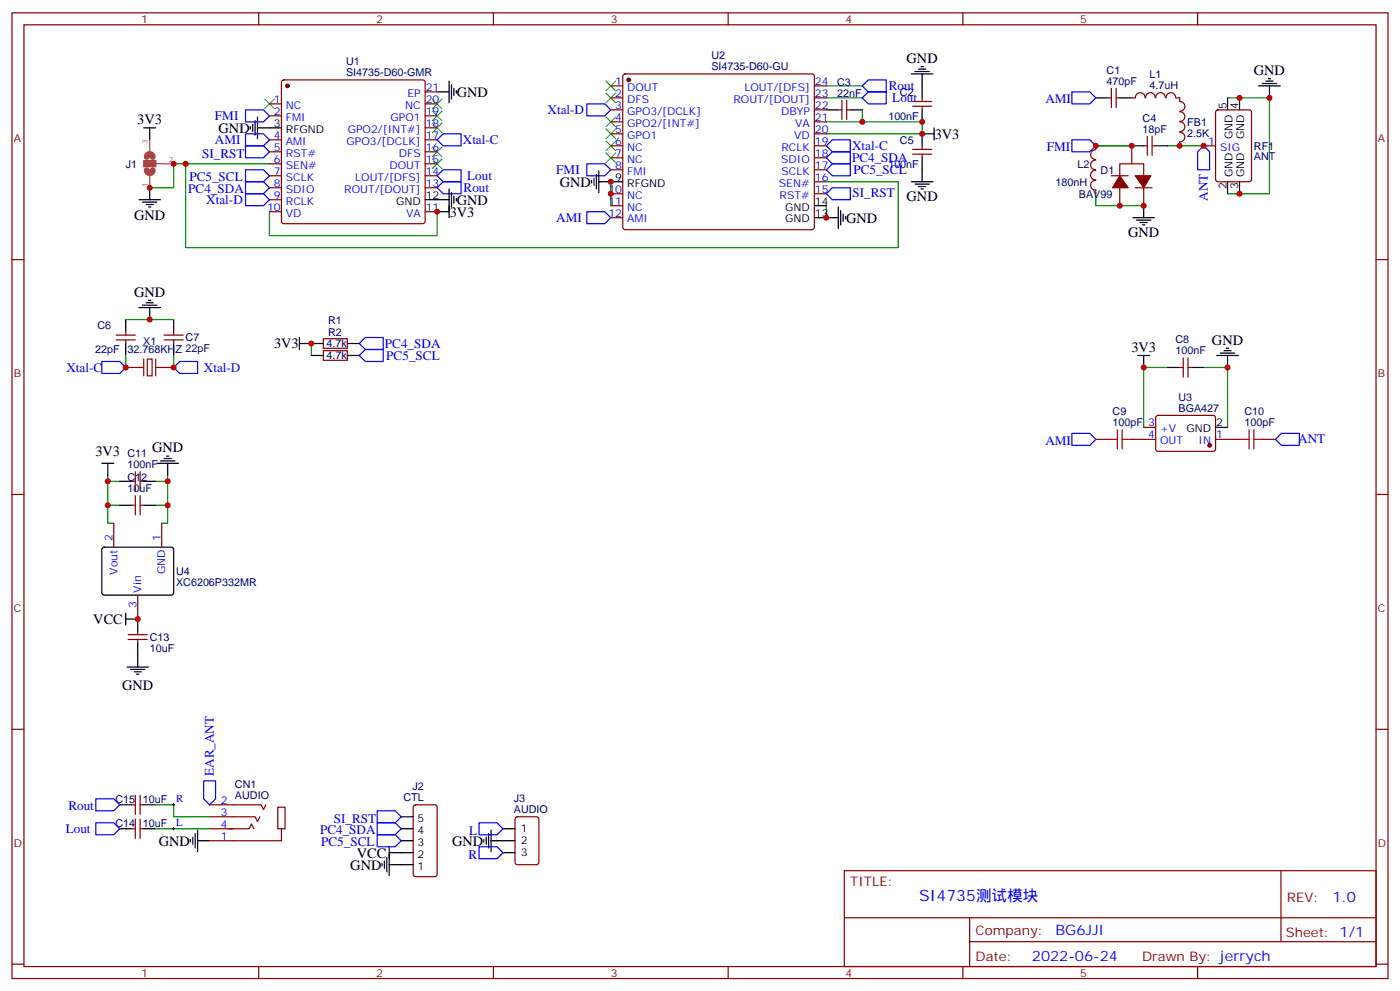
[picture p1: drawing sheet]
<svg xmlns="http://www.w3.org/2000/svg" width="412mm" height="292mm" viewBox="0 0 412 292" stroke-linecap="round" stroke-linejoin="round" font-family="sans-serif">
<g fill="none" stroke="#870000" stroke-width=".35">
<path d="M3.5 3.8h405.4v284.3h-405.4zM7.1 7.3h398.2v277.3h-398.2zM76.2 3.8v3.5M145.3 3.8v3.5M214.5 3.8v3.5M283.6 3.8v3.5M352.8 3.8v3.5M79.4 30.6h3.5M79.4 34.1h3.5M83.1 23.7l.5-.2h40.9l.5 .2 .2 .5v41l-.2 .5-.5 .2h-40.9l-.5-.3-.2-.4v-41zM125.2 30.6h3.6M125.2 34.1h3.6"/>
<path d="M125.2 37.6h3.6M125.2 27.1h3.6M179.9 28.8h3.5M179.9 32.3h3.5M179.9 25.3h3.5M179.9 35.9h3.5M179.9 39.4h3.5M183.7 22l.4-.2h55.1l.5 .2 .2 .5v44.4l-.2 .5-.5 .2h-55.1l-.4-.2-.3-.5v-44.4zM239.9 28.8h3.5M239.9 32.3h3.5M239.9 25.3h3.5M239.9 35.9h3.5"/>
<path d="M239.9 39.4h3.5M246.9 32.3h1.1M248 29.5v5.7M249.4 29.5v5.7M249.4 32.3h1.1M268.8 31.3h5.7M268.8 29.9h5.7M271.6 28.8v1.1M271.6 31.3v1M326.3 28.8h1.1M327.4 26v5.6M328.8 26v5.6"/>
<path d="M328.8 28.8h1M333.4 28.8h1M334.5 28.8a1.41 1.41 0 0 1 1.4-1.5 1.41 1.41 0 0 1 1.4 1.5M337.5 28.8a1.41 1.41 0 0 1 1.4-1.5 1.41 1.41 0 0 1 1.4 1.5M340.5 28.8a1.41 1.41 0 0 1 1.4-1.5 1.41 1.41 0 0 1 1.4 1.5M343.5 28.8a1.41 1.41 0 0 1 1.4-1.5 1.41 1.41 0 0 1 1.4 1.5M346.4 28.8h1.1v1.1a1.41 1.41 0 0 1 1.5 1.4 1.41 1.41 0 0 1-1.5 1.4M347.5 38.9a1.41 1.41 0 0 1 1.5 1.5 1.41 1.41 0 0 1-1.5 1.4M347.5 32.9a1.41 1.41 0 0 1 1.5 1.4 1.41 1.41 0 0 1-1.5 1.4M347.5 35.9a1.41 1.41 0 0 1 1.5 1.4 1.41 1.41 0 0 1-1.5 1.4M358.3 32.6l.5-.3h9.1l.7 .5 .1 20-.5 .7h-9.4l-.7-.4v-20zM79.4 41.2h3.5"/>
<path d="M79.4 44.7h3.5M79.4 48.2h3.5M79.4 51.8h3.5M79.4 55.3h3.5M79.4 58.8h3.5M125.2 41.2h3.6M125.2 44.7h3.6M125.2 48.2h3.6M125.2 51.8h3.6M125.2 55.3h3.6M179.9 42.9h3.5M179.9 46.5h3.5"/>
<path d="M179.9 50h3.5M179.9 57h3.5M239.9 42.9h3.5M239.9 46.5h3.5M239.9 50h3.5M239.9 57h3.5M239.9 53.5h3.5M268.8 45.4h5.7M268.8 44h5.7M271.6 42.9v1.1M271.6 45.4v1.1M322.8 50.1a1.41 1.41 0 0 0-1.5 1.4 1.41 1.41 0 0 0 1.5 1.5"/>
<path d="M322.8 47.2a1.41 1.41 0 0 0-1.5 1.4 1.41 1.41 0 0 0 1.5 1.4M322.8 53.1a1.41 1.41 0 0 0-1.5 1.4 1.41 1.41 0 0 0 1.5 1.4v1.1M322.8 44.1a1.41 1.41 0 0 0-1.5 1.4 1.41 1.41 0 0 0 1.5 1.4M322.8 42.9v1.1M327.4 51.8h4.9M329.8 55.3v5.3M333.4 42.9v5.3M334.4 55.3h5M336.9 51.8v-3.6h-7.1v3.9M336.9 42.9h1.1M336.9 55.3v5.3M338 40.1v5.7"/>
<path d="M339.4 42.9h1M339.4 40.1v5.7M347.5 41.9v1M354.5 42.9h3.6M3.5 76.4h3.6M79.4 62.3h3.5M125.2 62.3h3.6M179.9 60.6h3.5M179.9 64.1h3.5M405.3 76.4h3.6M34.2 98.7h5.7M37 97.6v1.1"/>
<path d="M48.3 98.7h5.7M51.2 97.6v1.1M95.2 99.7h7.1v2.9h-7.1zM34.2 100.1h5.7M37 100.1v1M37 108.2h5.3M43.4 105.7h1.4v5h-1.4zM45.9 108.2h5.3M48.3 100.1h5.7M51.2 100.1v1M95.2 103.3h7.1v2.8h-7.1zM347.5 108.2h1"/>
<path d="M348.5 105.4v5.6M350 105.4v5.6M350 108.2h1M39.9 138.9v5.6M41.3 138.9v5.6M322.8 129.4h3.5M333.4 129.4h7M336.9 125.8h3.5M340.7 122.5l.4-.2 16.5 .1 .5 .6-.1 9.5-.6 .4-16.5-.1-.5-.6v-9.2zM358.1 129.4h7M372.2 129.4h3.5M3.5 145.6h3.6"/>
<path d="M33.5 154.1v7M38.8 141.7h1.1M38.8 148.8h1.1M39.9 145.9v5.7M41.3 145.9v5.7M41.3 141.7h1M41.3 148.8h1M47.6 154.1v7M405.3 145.6h3.6M40.6 175.2v7.1M37.7 186.9h5.7M37.7 188.3h5.7"/>
<path d="M40.6 185.8v1.1M40.6 188.3v1M3.5 214.7h3.6M405.3 214.7h3.6M38.8 237h1.1M39.9 234.1v5.7M41.3 234.1v5.7M41.3 237h1M61.7 237h15.2l.7 1.4 .7-1.4M81.8 237.7h2.2v6.3h-2.2zM121.9 237.2l.5-.2h5.7l.6 .4 .1 20-.5 .7h-5.9l-.6-.4-.1-20zM38.8 244h1.1"/>
<path d="M39.9 241.2v5.6M41.3 241.2v5.6M41.3 244h1M61.7 240.5h13.4l.7 1.4 .8-1.4M61.7 244h7.1M67.4 244h6l.7-1.4 .7 1.4M82.9 244v3.5h-21.2M151.9 240.7l.5-.2h5.6l.7 .4v13l-.4 .6-5.9 .1-.7-.5v-12.9zM248.7 256.4h156.6v28.2h-156.6zM377.3 256.4v20.9M248.7 270.2h156.5M285.6 277.3h119.6"/>
<path d="M285.6 270.2v14.1M3.5 283.9h3.6M76.2 284.6v3.5M145.3 284.6v3.5M214.5 284.6v3.5M283.6 284.6v3.5M352.8 284.6v3.5M405.3 283.9h3.6"/>
</g>
<g fill="none" stroke="#3c3" stroke-width=".35">
<path d="M78 29.2l2.8 2.8M80.8 29.2l-2.8 2.8M127.4 36.2l2.8 2.9M127.4 32.7l2.8 2.8M127.4 29.2l2.8 2.8M130.2 36.2l-2.8 2.9M130.2 32.7l-2.8 2.8M130.2 29.2l-2.8 2.8M178.5 27.4l2.8 2.8M178.5 23.9l2.8 2.8M178.5 38l2.8 2.8M178.5 34.5l2.8 2.8"/>
<path d="M181.3 27.4l-2.8 2.8M181.3 23.9l-2.8 2.8M181.3 38l-2.8 2.8M181.3 34.5l-2.8 2.8M127.4 46.8l2.8 2.8M127.4 43.3l2.8 2.8M130.2 46.8l-2.8 2.8M130.2 43.3l-2.8 2.8M178.5 45l2.8 2.9M178.5 41.5l2.8 2.8M181.3 45l-2.8 2.9M181.3 41.5l-2.8 2.8"/>
</g>
<g fill="none" stroke="#00f" stroke-width=".35">
<path d="M72.3 39.4h5.3l1.8 1.8-1.8 1.7h-5.3zM72.3 32.3h5.3l1.8 1.8-1.8 1.8h-5.3zM130.5 39.4h5.3v3.5h-5.3l-1.7-1.7zM172.9 30.6h5.3l1.7 1.7-1.7 1.8h-5.3zM254 28.8l1.8-1.7h5.3v3.5h-5.3zM255.8 23.5h5.3v3.6h-5.3l-1.8-1.8zM315.7 27.1h5.3l1.8 1.7-1.8 1.8h-5.3zM72.3 53.5h5.3l1.8 1.8-1.8 1.7h-5.3zM72.3 50h5.3l1.8 1.8-1.8 1.7h-5.3zM72.3 42.9h5.3l1.8 1.8-1.8 1.8h-5.3zM72.3 57h5.3l1.8 1.8-1.8 1.8h-5.3zM128.8 51.8l1.7-1.8h5.3v3.5h-5.3z"/>
<path d="M128.8 55.3l1.7-1.8h5.3v3.5h-5.3zM172.9 48.2h5.3l1.7 1.8-1.7 1.8h-5.3zM243.4 42.9l1.8-1.7h5.3v3.5h-5.3zM243.4 46.5l1.8-1.8h5.3v3.5h-5.3zM243.4 50l1.8-1.8h5.3v3.6h-5.3zM243.4 57l1.8-1.7h5.3v3.5h-5.3zM315.7 41.2h5.3l1.8 1.7-1.8 1.8h-5.3zM354.5 42.9l1.8 1.8v5.3h-3.5v-5.3zM172.9 62.3h5.3l1.7 1.8-1.7 1.8h-5.3zM30 106.4h5.3l1.7 1.8-1.7 1.8h-5.3zM52.9 106.4h5.3v3.6h-5.3l-1.7-1.8zM105.8 104.7l1.8-1.8h5.3v3.5h-5.3z"/>
<path d="M105.8 101.1l1.8-1.7h5.3v3.5h-5.3zM315.7 127.6h5.3l1.8 1.8-1.8 1.7h-5.3zM377.5 127.6h5.3v3.5h-5.3l-1.8-1.7zM28.2 235.2h5.3l1.8 1.8-1.8 1.7h-5.3zM60 229.9h3.5v5.3l-1.8 1.8-1.7-1.8zM111.1 238.7h5.3l1.8 1.8-1.8 1.8h-5.3zM28.2 242.3h5.3l1.8 1.7-1.8 1.8h-5.3zM111.1 245.8h5.3l1.8 1.7-1.8 1.8h-5.3zM111.1 242.3h5.3l1.8 1.7-1.8 1.8h-5.3zM141.1 242.3h5.3l1.8 1.7-1.8 1.8h-5.3zM141.1 249.3h5.3l1.8 1.8-1.8 1.7h-5.3z"/>
</g>
<g fill="none" stroke="#000" stroke-width=".35">
<path d="M271.3 19.6h.7M42.3 37.6h3.6M44.1 37.6v3.6M73.7 37.3v.7M74.4 36.6v2.1M75.1 35.5v4.3M75.8 37.6h7.1M75.8 34.5v6.3M128.8 27.1h3.5M132.3 23.9v6.3M133 24.9v4.3M133.7 26v2.1"/>
<path d="M134.4 26.7v.7M243.4 32.3h3.5M250.5 32.3h3.5M268.5 21.8h6.3M269.5 21.1h4.3M270.6 20.4h2.1M271.6 21.8v7M271.6 32.3v3.6M275.2 39.4h-3.6v3.5M275.2 37.6v3.6M322.8 28.8h3.5M329.8 28.8h3.6"/>
<path d="M361.6 28.8v3.5M365.1 28.8v3.5M370.8 25.3h6.3M371.8 24.6h4.3M372.9 23.9h2.1M373.6 23.2h.7M373.9 25.3v3.5M40.9 58.8h6.4M42 59.5h4.2M44.1 55.3v3.5M125.2 58.8h7.1M132.3 55.6v8.5"/>
<path d="M133 56.7v4.2M133.7 57.7v2.2M134.4 58.5v.7M174.3 53.2v.7M175 52.5v2.1M175.7 51.4v4.2M176.4 53.5h7M176.4 50.3v6.4M268.5 53.5h6.3M269.5 54.2h4.3M270.6 54.9h2.1M271.3 55.6h.7"/>
<path d="M271.6 46.5v7M333.4 42.9h3.5M340.4 42.9h3.6M361.6 53.5v3.5M365.1 53.5v3.5M43 60.2h2.2M43.7 60.9h.7M128.8 62.3h3.5M239.9 64.1h7M239.9 60.6h3.5M246.9 60.9v6.4M247.6 62v4.2"/>
<path d="M248.4 63v2.2M249.1 63.7v.8M333.7 64.1h6.4M334.8 64.8h4.2M335.8 65.5h2.2M336.5 66.2h.8M336.9 60.6v3.5M37 94.1v3.5M40.9 90.6h6.4M42 89.9h4.2M43 89.1h2.2M43.7 88.4h.7"/>
<path d="M44.1 90.6v3.5M51.2 94.1v3.5M88.2 99.4v3.5M37 101.1v3.6M51.2 101.1v3.6M88.2 101.1h7M91.7 104.7h3.5M102.3 104.7h3.5M102.3 101.1h3.5M335.1 104.7h3.6M336.9 104.7v3.5M344 108.2h3.5"/>
<path d="M351 108.2h3.5M358.4 104.7h6.4M359.5 104h4.2M360.5 103.3h2.2M361.2 102.6h.7M361.6 104.7v3.5M30 136.4h3.5M31.7 136.4v3.5M46.2 136.4h6.4M47.3 135.7h4.2M48.3 135h2.1M49 134.3h.7"/>
<path d="M49.4 136.4v3.5M358.1 125.8h3.5M35.3 141.7h3.5M35.3 148.8h3.5M42.3 141.7h3.6M42.3 148.8h3.6M30.2 161.3l.5-.2 20 .1 .5 .6-.1 13-.7 .4h-20l-.4-.7v-12.7zM37 180.5v3.5M37 182.3h3.6v3.5M37.4 196.4h6.3M38.5 197.1h4.2M39.5 197.8h2.1"/>
<path d="M40.2 198.5h.7M40.6 189.3v7.1M35.3 237h3.5M42.3 237h3.6M35.3 244h3.5M42.3 244h3.6M56.1 247.2v.7M56.8 246.5v2.1M57.5 245.4v4.3M58.2 247.5h3.5M58.2 244.4v6.3M112.5 254.2v.8"/>
<path d="M113.2 253.5v2.2M113.9 252.5v4.2M114.7 251.1h7M114.7 249.3v8.5M114.7 254.6h7M118.2 247.5h3.5M118.2 244h3.5M118.2 240.5h3.5M142.5 247.2v.7M143.2 246.5v2.1M143.9 245.4v4.3M144.6 247.5h7.1"/>
<path d="M144.6 244.4v6.3M148.2 251.1h3.5M148.2 244h3.5"/>
</g>
<g fill="none" stroke="#008700" stroke-width=".35">
<path d="M243.4 35.9h28.2v3.5h-28.2M243.4 28.8h10.6M243.4 25.3h10.6M254 32.3v3.6M361.6 28.8h12.3v28.2h-12.3M54.7 48.2v24.7h209.9v-19.4h-21.2M79.4 48.2h-28.2v7.1h-7.1M179.9 53.5v7.1M322.8 57v3.6h14.1M322.8 42.9h10.6M344 42.9h10.5M79.4 62.3v7.1h49.4v-7.1"/>
<path d="M243.4 60.6v3.5M37 94.1h14.2M37 104.7v3.5M51.2 104.7v3.5M91.7 101.1v3.6M344 108.2h-7.1v17.6M354.5 108.2h7.1v17.6M31.7 139.9v14.2h1.8M49.4 139.9v14.2h-1.8M31.7 148.8h3.6M31.7 141.7h3.6M45.9 148.8h3.5"/>
<path d="M45.9 141.7h3.5M45.9 237h5.3v3.5h10.5M45.9 244h15.8"/>
</g>
<path d="M43.2 46.2a.88 .88 0 0 1 .9-.9 .88 .88 0 0 1 .9 .9M43.2 50.1a.88 .88 0 0 0 .9 .9 .88 .88 0 0 0 .9-.9" fill="none" stroke="#a64a4a" stroke-width="1.8"/>
<path d="M42.3 47.3h3.6v1.8h-3.6zM44.1 41.2v3.4M44.1 51.8v3.5M45.9 48.2h1.7M47.7 48.2h3.5" fill="none" stroke="#a64a4a" stroke-width=".35"/>
<path d="M42.3 47.3h3.6v1.8h-3.6z" fill="#a64a4a" stroke="#a64a4a" stroke-width=".29"/>
<g fill="#870000" stroke="#870000" stroke-width=".35">
<path d="M329.8 51.8l2.5 3.5h-4.6z"/>
<path d="M334.4 51.8h4.6l-2.1 3.5z"/>
<circle cx="84.7" cy="25.3" r=".53"/>
<circle cx="356.3" cy="131.1" r=".53"/>
<circle cx="185.2" cy="23.5" r=".53"/>
</g>
<path d="M326.3 129.4h2.8M329.1 126.5v5.7M330.6 129.4h2.8M330.6 126.5v5.7M365.1 129.4h2.8M367.9 126.5v5.7M369.4 129.4h2.8M369.4 126.5v5.7" fill="none" stroke="#a10000" stroke-width=".35"/>
<path d="M42.3 105.7v5M45.9 105.7v5" fill="none" stroke="#871200" stroke-width=".35"/>
<path d="M50.8 237h.7M51.2 236.6v.7M50.8 244h.7M51.2 243.7v.7" fill="none" stroke="#000" stroke-width=".29"/>
<g fill="#c00">
<circle cx="128.8" cy="62.3" r=".88"/>
<circle cx="254" cy="35.9" r=".88"/>
<circle cx="271.6" cy="35.9" r=".88"/>
<circle cx="179.9" cy="57" r=".88"/>
<circle cx="179.9" cy="53.5" r=".88"/>
<circle cx="271.6" cy="39.4" r=".88"/>
<circle cx="361.6" cy="108.2" r=".88"/>
<circle cx="336.9" cy="108.2" r=".88"/>
<circle cx="354.5" cy="42.9" r=".88"/>
<circle cx="333.4" cy="42.9" r=".88"/>
<circle cx="373.9" cy="28.8" r=".88"/>
<circle cx="365.1" cy="57" r=".88"/>
<circle cx="365.1" cy="28.8" r=".88"/>
<circle cx="51.2" cy="108.2" r=".88"/>
<circle cx="37" cy="108.2" r=".88"/>
<circle cx="243.4" cy="64.1" r=".88"/>
<circle cx="31.8" cy="148.8" r=".88"/>
<circle cx="49.4" cy="148.8" r=".88"/>
<circle cx="31.8" cy="141.7" r=".88"/>
<circle cx="49.4" cy="141.7" r=".88"/>
<circle cx="347.5" cy="42.9" r=".88"/>
<circle cx="44.1" cy="94.1" r=".88"/>
<circle cx="40.6" cy="182.3" r=".88"/>
<circle cx="91.7" cy="101.1" r=".88"/>
<circle cx="322.8" cy="42.9" r=".88"/>
<circle cx="329.8" cy="60.6" r=".88"/>
<circle cx="336.9" cy="60.6" r=".88"/>
<circle cx="44.1" cy="55.3" r=".88"/>
<circle cx="51.2" cy="48.2" r=".88"/>
<circle cx="54.7" cy="48.2" r=".88"/>
</g>
<text font-size="4.6" fill="#00f" x="270.8" y="265.4">SI4735测试模块</text>
<g font-size="4.2">
<text x="267.1" y="18.5">GND</text>
<text x="369.4" y="22.1">GND</text>
<text x="134.6" y="28.5">GND</text>
<text x="40.5" y="36.6">3V3</text>
<text x="64.4" y="39.1">GND</text>
<text x="275.3" y="40.9">3V3</text>
<text x="164.9" y="55">GND</text>
<text x="267.1" y="59.2">GND</text>
<text x="39.5" y="64.9">GND</text>
<text x="132.5" y="63.8">3V3</text>
<text x="134.6" y="60.3">GND</text>
<text x="249.2" y="65.6">GND</text>
<text x="332.3" y="69.7">GND</text>
<text x="39.5" y="87.3">GND</text>
<text x="357" y="101.5">GND</text>
<text x="80.7" y="102.6">3V3</text>
<text x="333.3" y="103.6">3V3</text>
<text x="28.1" y="134.3">3V3</text>
<text x="44.8" y="133.2">GND</text>
<text x="27.5" y="183.7">VCC</text>
<text x="36" y="203.1">GND</text>
<text x="46.8" y="249">GND</text>
<text x="133.2" y="249">GND</text>
<text x="103.2" y="256">GND</text>
<text x="105.1" y="252.5">VCC</text>
</g>
<g font-size="4.2" fill="#00f">
<text x="392.5" y="265.6">1.0</text>
<text x="310.9" y="275.2">BG6JJI</text>
<text x="304" y="283">2022-06-24</text>
</g>
<g font-size="3.9" fill="#00f">
<text x="261.8" y="26.6">Rout</text>
<text x="63.3" y="35.4">FMI</text>
<text x="161.3" y="33.6">Xtal-D</text>
<text x="262.8" y="30">Lout</text>
<text x="307.9" y="30.4">AMI</text>
<text x="59.5" y="46.5">SI_RST</text>
<text x="63.3" y="42.5">AMI</text>
<text x="136.3" y="42.4">Xtal-C</text>
<text x="251" y="47.7">PC4_SDA</text>
<text x="251" y="44.2">Xtal-C</text>
<text x="308.4" y="44.5">FMI</text>
<text x="55.8" y="53.2">PC5_SCL</text>
<text x="137.6" y="53">Lout</text>
<text x="163.9" y="51.3">FMI</text>
<text x="251.4" y="51.2">PC5_SCL</text>
<text x="55.5" y="56.7">PC4_SDA</text>
<text x="136.6" y="56.6">Rout</text>
<text x="251.1" y="57.9">SI_RST</text>
<text x="355.8" y="59.1" transform="rotate(-90 355.8 59.1)">ANT</text>
<text x="60.8" y="60.1">Xtal-D</text>
<text x="163.9" y="65.4">AMI</text>
<text x="113.4" y="102.4">PC4_SDA</text>
<text x="113.8" y="105.9">PC5_SCL</text>
<text x="19.6" y="109.5">Xtal-C</text>
<text x="60" y="109.5">Xtal-D</text>
<text x="307.9" y="130.9">AMI</text>
<text x="382.4" y="130.3">ANT</text>
<text x="63" y="228.5" transform="rotate(-90 63 228.5)">EAR_ANT</text>
<text x="20.1" y="238.6">Rout</text>
<text x="19.4" y="245.3">Lout</text>
<text x="94.3" y="245.4">PC4_SDA</text>
<text x="98.3" y="242.2">SI_RST</text>
<text x="138.2" y="245.8">L</text>
<text x="94.6" y="249">PC5_SCL</text>
<text x="138" y="252.8">R</text>
</g>
<g font-size="3.9" fill="#800">
<text x="250.5" y="260.9">TITLE:</text>
<text x="379.1" y="265.6">REV:</text>
<text x="287.4" y="275.1">Company:</text>
<text x="378.7" y="275.8">Sheet: 1/1</text>
<text x="287.4" y="282.8">Date:</text>
<text x="336.4" y="282.9">Drawn By: jerrych</text>
</g>
<g font-size="3.2" fill="#800">
<text x="41.6" y="6.8">1</text>
<text x="110.8" y="6.8">2</text>
<text x="179.9" y="6.8">3</text>
<text x="249.1" y="6.8">4</text>
<text x="318.2" y="6.8">5</text>
<text x="4.1" y="41.9">A</text>
<text x="405.9" y="41.9">A</text>
<text x="4.1" y="111">B</text>
<text x="405.9" y="111">B</text>
<text x="4.1" y="180.2">C</text>
<text x="405.9" y="180.2">C</text>
<text x="4.1" y="249.3">D</text>
<text x="405.9" y="249.3">D</text>
<text x="41.6" y="287.6">1</text>
<text x="110.8" y="287.6">2</text>
<text x="179.9" y="287.6">3</text>
<text x="249.1" y="287.6">4</text>
<text x="318.2" y="287.6">5</text>
</g>
<g font-size="3.2" fill="#000080">
<text x="209.5" y="17.4">U2</text>
<text x="101.9" y="22.4">SI4735-D60-GMR</text>
<text x="101.9" y="19.2">U1</text>
<text x="209.5" y="20.6">SI4735-D60-GU</text>
<text x="326" y="21.8">C1</text>
<text x="338.6" y="23.1">L1</text>
<text x="246.6" y="28.5">22nF</text>
<text x="246.6" y="25.3">C3</text>
<text x="265.1" y="28.2">C2</text>
<text x="326" y="24.9">470pF</text>
<text x="338.6" y="26.2">4.7uH</text>
<text x="261.7" y="35.3">100nF</text>
<text x="336.6" y="35.9">C4</text>
<text x="336.6" y="39.1">18pF</text>
<text x="349.7" y="40.2">2.5K</text>
<text x="349.7" y="37">FB1</text>
<text x="265.1" y="42.3">C5</text>
<text x="369.4" y="47.3">ANT</text>
<text x="369.4" y="44.1">RF1</text>
<text x="37.1" y="49.4">J1</text>
<text x="261.7" y="49.4">100nF</text>
<text x="317.4" y="49.4">L2</text>
<text x="324.2" y="51.1">D1</text>
<text x="310.9" y="54.7">180nH</text>
<text x="317.8" y="58.2">BAV99</text>
<text x="96.7" y="95.5">R1</text>
<text x="28.7" y="97">C6</text>
<text x="42.2" y="101.5">X1</text>
<text x="54.7" y="100.5">C7</text>
<text x="96.7" y="99">R2</text>
<text x="346.2" y="101.1">C8</text>
<text x="28" y="104">22pF</text>
<text x="37.5" y="104">32.768KHZ 22pF</text>
<text x="96.2" y="105.8">4.7k</text>
<text x="96.2" y="102.3">4.7k</text>
<text x="346.2" y="104.3">100nF</text>
<text x="347.2" y="118">U3</text>
<text x="327.7" y="122.3">C9</text>
<text x="327.7" y="125.5">100pF</text>
<text x="347.2" y="121.2">BGA427</text>
<text x="366.6" y="122.3">C10</text>
<text x="366.6" y="125.5">100pF</text>
<text x="37.6" y="137.8">100nF</text>
<text x="37.6" y="134.7">C11</text>
<text x="37.6" y="141.7">C12</text>
<text x="37.5" y="144.9">10uF</text>
<text x="51.9" y="172.5">XC6206P332MR</text>
<text x="51.9" y="169.3">U4</text>
<text x="44.1" y="191.9">10uF</text>
<text x="44.1" y="188.7">C13</text>
<text x="69.2" y="232">CN1</text>
<text x="121.5" y="232.7">J2</text>
<text x="34" y="236.3">C15</text>
<text x="42.1" y="236.3">10uF</text>
<text x="69.2" y="235.2">AUDIO</text>
<text x="118.9" y="235.9">CTL</text>
<text x="151.4" y="239.4">AUDIO</text>
<text x="151.4" y="236.2">J3</text>
<text x="34" y="243.4">C14</text>
<text x="42.1" y="243.4">10uF</text>
</g>
<g font-size="3.2" fill="#00f">
<text x="120" y="28.5">EP</text>
<text x="125.4" y="26.7">21</text>
<text x="181.3" y="24.9">1</text>
<text x="181.3" y="28.5">2</text>
<text x="184.7" y="26.7">DOUT</text>
<text x="219.3" y="26.7">LOUT/[DFS]</text>
<text x="240.1" y="28.5">23</text>
<text x="240.1" y="24.9">24</text>
<text x="80.7" y="30.2">1</text>
<text x="80.7" y="33.8">2</text>
<text x="84.2" y="32">NC</text>
<text x="84.2" y="35.5">FMI</text>
<text x="115" y="35.5">GPO1</text>
<text x="119.3" y="32">NC</text>
<text x="125.4" y="33.8">19</text>
<text x="125.4" y="30.2">20</text>
<text x="181.3" y="32">3</text>
<text x="181.3" y="35.5">4</text>
<text x="184.7" y="30.2">DFS</text>
<text x="184.7" y="33.8">GPO3/[DCLK]</text>
<text x="216.1" y="30.2">ROUT/[DOUT]</text>
<text x="230.1" y="33.8">DBYP</text>
<text x="240.1" y="35.5">21</text>
<text x="240.1" y="32">22</text>
<text x="80.7" y="40.8">4</text>
<text x="102.5" y="39.1">GPO2/[INT#]</text>
<text x="125.4" y="40.8">17</text>
<text x="125.4" y="37.3">18</text>
<text x="181.3" y="39.1">5</text>
<text x="184.7" y="37.3">GPO2/[INT#]</text>
<text x="184.7" y="40.8">GPO1</text>
<text x="234" y="40.8">VD</text>
<text x="234.2" y="37.3">VA</text>
<text x="240.1" y="39.1">20</text>
<text x="80.7" y="44.3">5</text>
<text x="80.7" y="47.9">6</text>
<text x="84.2" y="42.6">AMI</text>
<text x="84.2" y="46.1">RST#</text>
<text x="102.1" y="42.6">GPO3/[DCLK]</text>
<text x="117.5" y="46.1">DFS</text>
<text x="125.4" y="47.9">15</text>
<text x="125.4" y="44.3">16</text>
<text x="181.3" y="42.6">6</text>
<text x="181.3" y="46.1">7</text>
<text x="184.7" y="44.3">NC</text>
<text x="184.7" y="47.9">NC</text>
<text x="230.1" y="47.9">SDIO</text>
<text x="230.2" y="44.3">RCLK</text>
<text x="240.1" y="46.1">18</text>
<text x="240.1" y="42.6">19</text>
<text x="355.9" y="42.6">1</text>
<text x="359.4" y="44.3">SIG</text>
<text x="80.7" y="51.4">7</text>
<text x="84.2" y="49.6">SEN#</text>
<text x="84.2" y="53.2">SCLK</text>
<text x="104.6" y="53.2">LOUT/[DFS]</text>
<text x="114.7" y="49.6">DOUT</text>
<text x="125.4" y="51.4">14</text>
<text x="181.3" y="49.6">8</text>
<text x="184.7" y="51.4">FMI</text>
<text x="230.2" y="51.4">SCLK</text>
<text x="240.1" y="53.2">16</text>
<text x="240.1" y="49.6">17</text>
<text x="80.7" y="54.9">8</text>
<text x="80.7" y="58.5">9</text>
<text x="84.2" y="56.7">SDIO</text>
<text x="101.4" y="56.7">ROUT/[DOUT]</text>
<text x="125.4" y="54.9">13</text>
<text x="179.2" y="56.7">10</text>
<text x="184.7" y="58.5">NC</text>
<text x="229.4" y="54.9">SEN#</text>
<text x="229.7" y="58.5">RST#</text>
<text x="240.1" y="56.7">15</text>
<text x="78.7" y="62">10</text>
<text x="84.2" y="60.2">RCLK</text>
<text x="84.2" y="63.7">VD</text>
<text x="119.6" y="63.7">VA</text>
<text x="125.4" y="62">11</text>
<text x="179.2" y="60.2">11</text>
<text x="179.2" y="63.7">12</text>
<text x="184.7" y="62">NC</text>
<text x="184.7" y="65.5">AMI</text>
<text x="338.2" y="125.5">3</text>
<text x="338.2" y="129">4</text>
<text x="341.7" y="127.2">+V</text>
<text x="341.7" y="130.8">OUT</text>
<text x="353.1" y="130.8">IN</text>
<text x="358.2" y="129">1</text>
<text x="33.2" y="159.3" transform="rotate(-90 33.2 159.3)">2</text>
<text x="47.3" y="159.3" transform="rotate(-90 47.3 159.3)">1</text>
<text x="34.6" y="169.2" transform="rotate(-90 34.6 169.2)">Vout</text>
<text x="48.7" y="169.1" transform="rotate(-90 48.7 169.1)">GND</text>
<text x="40.2" y="179" transform="rotate(-90 40.2 179)">3</text>
<text x="41.6" y="174.5" transform="rotate(-90 41.6 174.5)">Vin</text>
<text x="51.9" y="236.1">R</text>
<text x="65" y="236.6">2</text>
<text x="51.9" y="243.1">L</text>
<text x="65" y="243.7">4</text>
<text x="65" y="240.1">3</text>
<text x="65" y="247.2">1</text>
</g>
<g font-size="3.2">
<text x="361.2" y="32.2" transform="rotate(-90 361.2 32.2)">5</text>
<text x="364.8" y="32.2" transform="rotate(-90 364.8 32.2)">4</text>
<text x="80.7" y="37.3">3</text>
<text x="84.2" y="39.1">RFGND</text>
<text x="363" y="40.9" transform="rotate(-90 363 40.9)">GND</text>
<text x="366.5" y="40.9" transform="rotate(-90 366.5 40.9)">GND</text>
<text x="181.3" y="53.2">9</text>
<text x="363" y="52.2" transform="rotate(-90 363 52.2)">GND</text>
<text x="366.5" y="52.2" transform="rotate(-90 366.5 52.2)">GND</text>
<text x="125.4" y="58.5">12</text>
<text x="184.7" y="54.9">RFGND</text>
<text x="361.2" y="55.7" transform="rotate(-90 361.2 55.7)">2</text>
<text x="364.8" y="55.7" transform="rotate(-90 364.8 55.7)">3</text>
<text x="116.6" y="60.2">GND</text>
<text x="231.3" y="65.5">GND</text>
<text x="231.3" y="62">GND</text>
<text x="240.1" y="63.7">13</text>
<text x="240.1" y="60.2">14</text>
<text x="358.2" y="125.5">2</text>
<text x="349.5" y="127.2">GND</text>
<text x="123" y="245.4">4</text>
<text x="123" y="241.9">5</text>
<text x="153.5" y="245.1">1</text>
<text x="123" y="249">3</text>
<text x="153.5" y="248.6">2</text>
<text x="123" y="256">1</text>
<text x="123" y="252.5">2</text>
<text x="153.5" y="252.1">3</text>
</g>
<g font-size="2.1" fill="#a54b4b">
<text x="43.4" y="42.5" transform="rotate(-90 43.4 42.5)">3</text>
<text x="49.8" y="47.6">2</text>
<text x="43.4" y="55.2" transform="rotate(-90 43.4 55.2)">1</text>
</g>
</svg>
